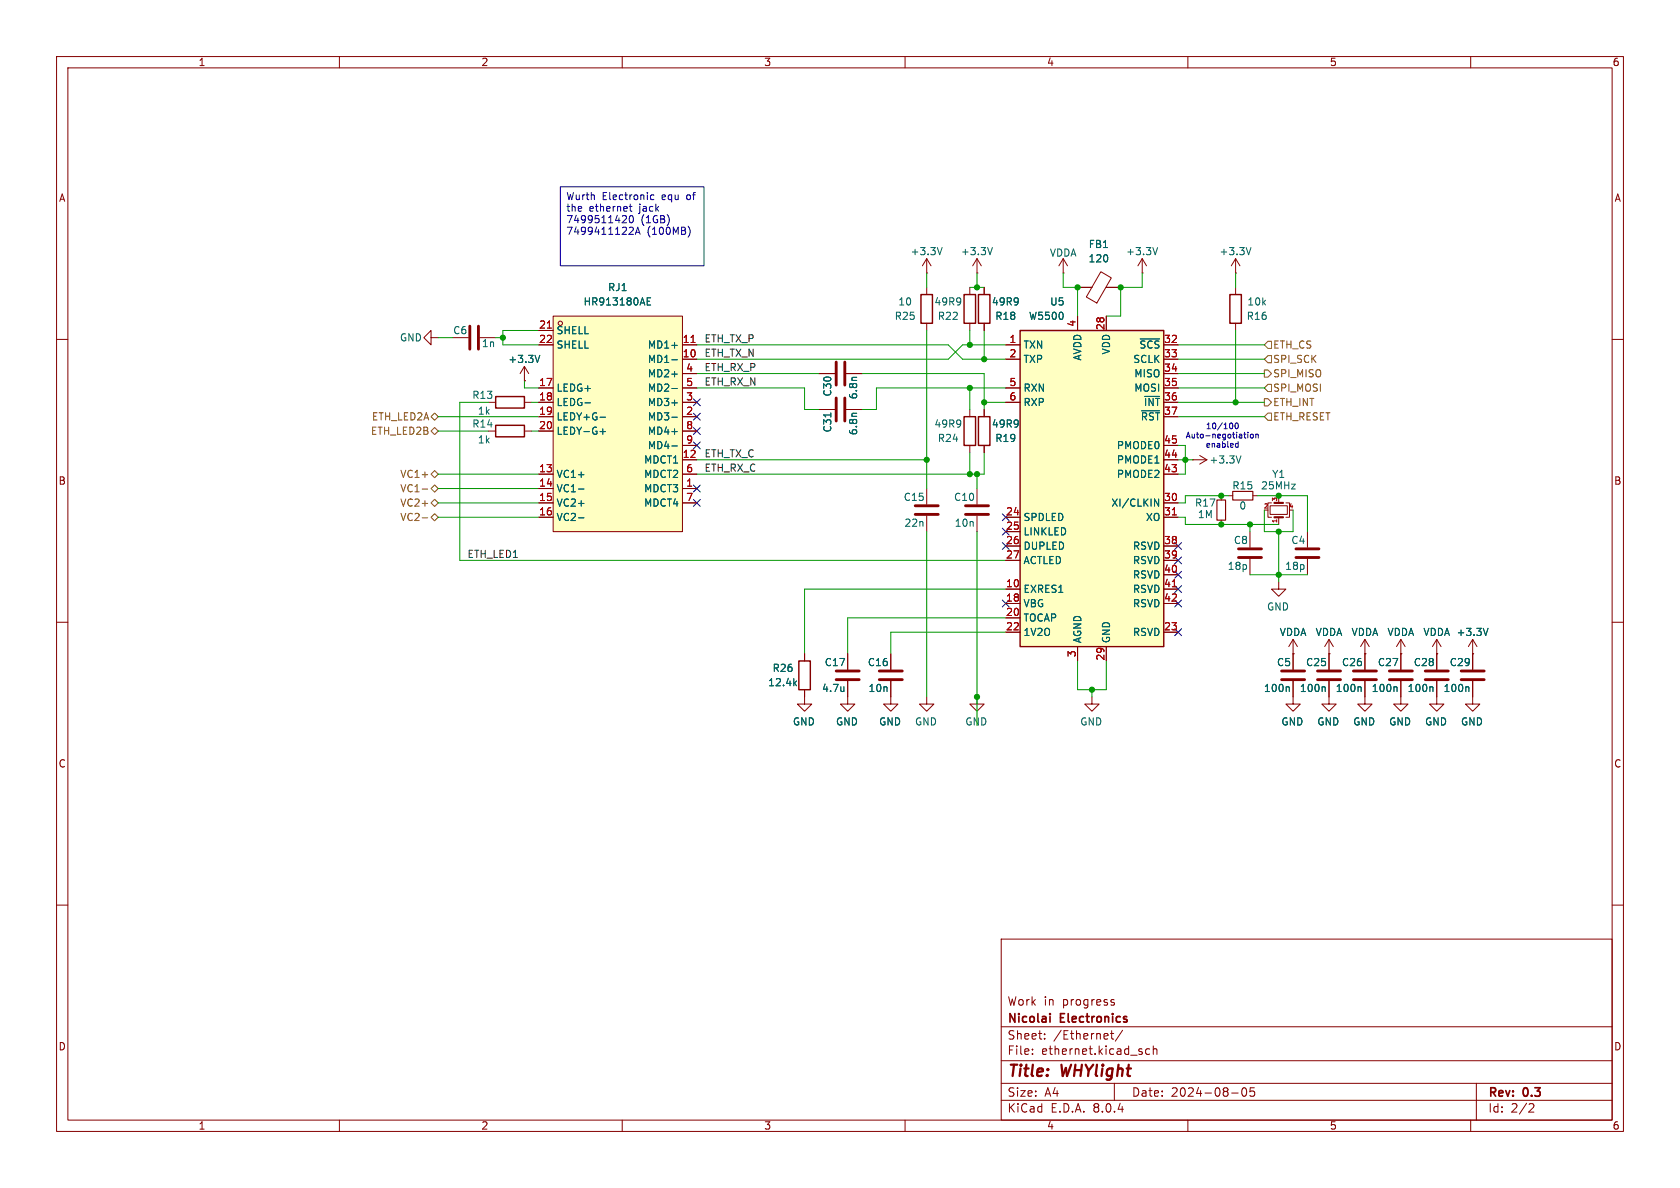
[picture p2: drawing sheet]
<svg xmlns="http://www.w3.org/2000/svg" width="297mm" height="210mm" viewBox="0 0 297 210" stroke-linecap="round" stroke-linejoin="round" font-family="sans-serif">
<g fill="none" stroke="#840000" stroke-width=".18">
<path d="M10 10h277v190h-277zM12 12h273v186h-273zM60 10v2M110 10v2M160 10v2M210 10v2M260 10v2M10 60h2M285 60h2M10 110h2M285 110h2M10 160h2"/>
<path d="M285 160h2M177 166h108v32h-108zM196.6 177.2l.4 .1v.2l-.2 .2h-.3M196.6 176.7l.4 .1M60 198v2M110 198v2M160 198v2M177 194.5h108M177 191.5h108M177 187.5h108M177 181.5h108M182.5 186.3v.1"/>
<path d="M182.5 185.5v.1M184.7 183.6v.1M184.7 182.8v.1M196.3 182.7h.6M196.5 182.2v1.3l.4 .2M197 191.5v3M198.5 182.1l-1.3 2M203.2 185.5l-.4-.1-.3 .3v.4l.2 .2h.5M203.9 185.5l.2-.1 .4 .1v.9M203.9 184.9v1.5M210 198v2M217.7 193.2h1.2"/>
<path d="M219.7 192.4l.2-.1a.81 .81 0 0 1 .6 .6 .81 .81 0 0 1-.3 .8l-.2 .1a.81 .81 0 0 1-.3-1.4zM221.7 192.3h-.7v.7l.2-.1h.5l.1 .3-.1 .5-.2 .1-.5-.1M260 198v2M261 191.5v6.5M270.5 195.1l.5 .1 .2 .3-1 1.1h1"/>
</g>
<path d="M185.6 179.2v.1M185.6 179.7v1" fill="none" stroke="#840000" stroke-width=".3"/>
<path d="M97.8 55.9h22.8v38.1h-22.8z" fill="#ffffc2"/>
<g fill="none" stroke="#840000" stroke-width=".18">
<path d="M95.2 58.4h2.6M97.8 55.9h22.8v38.1h-22.8zM92.7 67.3h.1M92.7 64.8l-.8 1.2M92.7 64.8v2.5M92.7 64.8l.8 1.2M95.2 61h2.6M95.2 68.6h2.6M95.2 71.1h2.6M95.2 73.7h2.6M95.2 76.2h2.6M120.6 63.5h2.6"/>
<path d="M120.6 61h2.6M120.6 68.6h2.6M120.6 71.1h2.6M120.6 73.7h2.6M120.6 76.2h2.6M120.6 66h2.6M120.6 78.7h2.6M95.2 86.4h2.6M95.2 83.8h2.6M95.2 88.9h2.6M95.2 91.4h2.6M120.6 86.4h2.6"/>
<path d="M120.6 81.3h2.6M120.6 83.8h2.6M120.6 88.9h2.6"/>
<circle cx="99.1" cy="57.2" r=".38"/>
</g>
<g fill="none" stroke="#006464" stroke-width=".18">
<path d="M114.4 53.3h.4M115 52.6h-.6v1.3h.6M95.4 62.8l-.4 1.3M103.4 71.2h1M106.1 73.8h.9M106.1 76.3h.9M106.6 75.8v1M118.8 63.6h.9M118.8 73.8h.9M118.8 68.7h.9M118.8 78.8h.9M102.3 86.5h.9"/>
<path d="M102.3 91.5h.9"/>
</g>
<path d="M96.8 58h.7M122.2 60.5h.7" fill="none" stroke="#a90000" stroke-width=".18"/>
<path d="M180.3 58.4h25.4v55.9h-25.4z" fill="#ffffc2"/>
<path d="M162.8 52.1h2v5.1h-2zM170.4 52.1h2.1v5.1h-2.1zM173 52.1h2v5.1h-2zM180.3 58.4h25.4v55.9h-25.4zM217.4 52.1h2.1v5.1h-2.1zM87.6 70.1h5.1v2h-5.1zM87.6 75.2h5.1v2h-5.1zM170.4 73.7h2.1v5h-2.1zM173 73.7h2v5h-2zM141.2 116.8h2.1v5.1h-2.1z" fill="none" stroke="#840000" stroke-width=".25"/>
<g fill="none" stroke="#840000" stroke-width=".18">
<path d="M76.2 59.7v-1.3l-1.3 1.3 1.3 1.3v-1.3h1.3M84.8 59.7h2.8M95.2 58.4h2.6M163.8 48.3h.1M163.8 45.7v2.6M163.8 50.8v1.3M163.8 57.2v1.2M163.8 45.7l.8 1.3M163.8 45.7l-.7 1.3M171.4 50.8v1.3M171.4 57.2v1.2M172.7 48.3h.1"/>
<path d="M172.7 45.7v2.6M172.7 45.7l.8 1.3M172.7 45.7l-.7 1.3M174 50.8v1.3M174 57.2v1.2M188 48.3h.1M188 45.7l-.8 1.3M188 45.7v2.6M188 45.7l.7 1.3M190.5 55.9v2.5M190.5 50.8h2.5M194.6 48l1.9 1.1-2.6 4.5-1.9-1.1z"/>
<path d="M195.5 50.8h2.6M195.6 55.9v2.5M201.9 48.3h.1M201.9 45.7l.8 1.3M201.9 45.7v2.6M201.9 45.7l-.7 1.3M218.4 48.3h.1M218.4 45.7v2.6M218.4 50.8v1.3M218.4 57.2v1.2M218.4 45.7l.8 1.3M218.4 45.7l-.7 1.3"/>
<path d="M86.4 71.1h1.2M86.4 76.2h1.2M92.7 67.3h.1M92.7 71.1h1.3M92.7 76.2h1.3M95.2 61h2.6M95.2 68.6h2.6M95.2 71.1h2.6M95.2 73.7h2.6M95.2 76.2h2.6M120.6 61h2.6M120.6 63.5h2.6"/>
<path d="M120.6 66h2.6M120.6 68.6h2.6M120.6 71.1h2.6M120.6 73.7h2.6M120.6 78.7h2.6M120.6 76.2h2.6M144.8 66h2.8M144.8 72.4h2.8M149.6 66h2.8M149.6 72.4h2.8M171.4 72.4v1.3M171.4 78.7v1.3"/>
<path d="M174 72.4v1.3M174 78.7v1.3M177.8 61h2.5M177.8 63.5h2.5M177.8 68.6h2.5M177.8 71.1h2.5M205.7 61h2.6M205.7 63.5h2.6M205.7 66h2.6M205.7 68.6h2.6M205.7 71.1h2.6M205.7 73.7h2.6"/>
<path d="M205.7 78.7h2.6M95.2 91.4h2.6M95.2 88.9h2.6M95.2 83.8h2.6M95.2 86.4h2.6M120.6 88.9h2.6M120.6 83.8h2.6M120.6 81.3h2.6M120.6 86.4h2.6M163.8 86.4v2.8M163.8 91.2v2.8M172.7 86.4v2.8"/>
<path d="M172.7 91.2v2.8M177.8 91.4h2.5M177.8 94h2.5M177.8 96.5h2.5M177.8 99.1h2.5M205.7 91.4h2.6M205.7 96.5h2.6M205.7 99.1h2.6M205.7 88.9h2.6M205.7 83.8h2.6M205.7 81.3h2.6M210.8 81.3h.1"/>
<path d="M210.8 81.3h2.6M212.1 80.5l1.3 .8M213.4 81.3l-1.3 .7M215.9 87.6v.8M215.9 91.9v.8M217.2 87.6h.7M221 94v2.8M221 98.8v2.8M221.5 87.6h.7M224.5 89.4h3.1v1.5h-3.1zM224.8 88.9h-.6v2.5h.6M226.1 87.6v1.3"/>
<path d="M226.1 91.4v1.3M227.3 88.9h.7v2.5h-.7M231.1 94v2.8M231.1 98.8v2.8M142.2 115.6v1.2M149.9 115.6v2.8M157.5 115.6v2.8M177.8 104.1h2.5M177.8 106.7h2.5M177.8 109.2h2.5M177.8 111.8h2.5M190.5 114.3v2.5"/>
<path d="M195.6 114.3v2.5M205.7 104.1h2.6M205.7 106.7h2.6M205.7 111.8h2.6M205.7 101.6h2.6M226.1 102.9v1.2h-1.3l1.3 1.3 1.2-1.3h-1.2M228.6 115.6h.1M228.6 113l-.8 1.3M228.6 113v5.4M228.6 113l.8 1.3M234.9 115.6h.1M234.9 113l-.7 1.3"/>
<path d="M234.9 113v5.4M234.9 113l.8 1.3M241.3 115.6h.1M241.3 113v5.4M241.3 113l-.8 1.3M241.3 113l.8 1.3M247.6 115.6h.1M247.6 113l-.7 1.3M247.6 113v5.4M247.6 113l.8 1.3M254 115.6h.1M254 113l-.8 1.3"/>
<path d="M254 113v5.4M254 113l.8 1.3M260.3 115.6h.1M260.3 113l.8 1.3M260.3 113v5.4M260.3 113l-.7 1.3M142.2 121.9v2.6h-1.2l1.2 1.2 1.3-1.2h-1.3M149.9 120.4v4.1h-1.3l1.3 1.2 1.2-1.2h-1.2M157.5 120.4v4.1h-1.3l1.3 1.2 1.2-1.2h-1.2M163.8 123.2v1.3h-1.2l1.2 1.2 1.3-1.2h-1.3M172.7 123.2v1.3h-1.3l1.3 1.2 1.3-1.2h-1.3M193 123.2v1.3h-1.2l1.2 1.2 1.3-1.2h-1.3"/>
<path d="M228.6 120.4v4.1h-1.3l1.3 1.2 1.3-1.2h-1.3M234.9 120.4v4.1h-1.2l1.2 1.2 1.3-1.2h-1.3M241.3 120.4v4.1h-1.3l1.3 1.2 1.3-1.2h-1.3M247.6 120.4v4.1h-1.2l1.2 1.2 1.3-1.2h-1.3M254 120.4v4.1h-1.3l1.3 1.2 1.3-1.2h-1.3M260.3 120.4v4.1h-1.2l1.2 1.2 1.3-1.2h-1.3"/>
</g>
<g fill="none" stroke="#006464" stroke-width=".18">
<path d="M114.4 53.3h.4M115 52.6h-.6v1.3h.6M166.6 43.8l-.5 1.2M175.4 43.8l-.4 1.2M201.6 59.9h3.4M204.7 43.8l-.5 1.2M221.2 43.8l-.5 1.2M95.4 62.8l-.4 1.3M103.4 71.2h1M106.1 73.8h.9M106.1 76.3h.9M106.6 75.8v1"/>
<path d="M118.8 63.6h.9M118.8 73.8h.9M118.8 68.7h.9M118.8 78.8h.9M146.9 73v.7M151.5 66.7l-.8 .1M151.5 73.1h-.8M201.8 72.6h3.2M102.3 86.5h.9M102.3 91.5h.9M204.1 88.2l.7 1.3v-1.3M219.4 80.6l-.4 1.3"/>
<path d="M263.1 111.1l-.5 1.2M140.5 120.7l.3 .5M140.8 120.4l-.5 .5M149.2 121.4v.8M149.2 122.1l-.1 .1M227.8 121.4l.1 .2v.6M234.1 121.4l.2 .2v.6M240.5 121.4l.1 .2v.6M246.8 121.4l.2 .2v.6M253.2 121.4l.1 .2v.6M259.5 121.4l.2 .2v.6"/>
</g>
<path d="M96.8 58h.7M122.2 60.5h.7M207.3 91h.7M207.3 103.7h.7" fill="none" stroke="#a90000" stroke-width=".18"/>
<g fill="none" stroke="#840000" stroke-width=".51">
<path d="M83.1 57.7v4M84.6 57.7v4M147.8 64v4.1M147.8 70.4v4M149.4 64v4.1M149.4 70.4v4M161.8 90.9h4.1M161.8 89.4h4.1M170.7 90.9h4.1M170.7 89.4h4.1M218.9 98.6h4.1M218.9 97h4.1"/>
<path d="M229.1 98.6h4.1M229.1 97h4.1M147.8 118.6h4.1M155.4 118.6h4.1M226.6 118.6h4M232.9 118.6h4.1M239.3 118.6h4M245.6 118.6h4.1M252 118.6h4M258.3 118.6h4.1M147.8 120.1h4.1M155.4 120.1h4.1"/>
<path d="M226.6 120.1h4M232.9 120.1h4.1M239.3 120.1h4M245.6 120.1h4.1M252 120.1h4M258.3 120.1h4.1"/>
</g>
<path d="M215.1 88.4h1.6v3.5h-1.6zM217.9 86.9h3.6v1.5h-3.6z" fill="none" stroke="#840000" stroke-width=".2"/>
<path d="M225.3 91.4h1.5M225.3 88.9h1.5" fill="none" stroke="#840000" stroke-width=".38"/>
<g fill="none" stroke="#725600" stroke-width=".18">
<path d="M76.2 76.2l.6-.6 .7 .6-.7 .6zM76.2 73.7l.6-.7 .7 .7-.7 .6zM223.5 65.4h.7l.6 .6-.6 .7h-.7zM223.5 70.5h.7l.6 .6-.6 .7h-.7zM224.2 67.9h.6v1.3h-.6l-.7-.6zM224.2 62.9h.6v1.2h-.6l-.7-.6zM224.2 73h.6v1.3h-.6l-.7-.6zM224.2 60.3h.6v1.3h-.6l-.7-.6zM74.6 91.5h1M74.6 86.5h1M76.2 91.4l.6-.6 .7 .6-.7 .7zM76.2 83.8l.6-.6 .7 .6-.7 .7z"/>
<path d="M76.2 86.4l.6-.7 .7 .7-.7 .6zM76.8 88.3l.7 .6-.7 .6-.6-.6z"/>
</g>
<g fill="none" stroke="#0000c2" stroke-width=".18">
<path d="M99.1 33h25.4v14h-25.4zM110.8 38.4l-.1 .3-.7 .7h.8M111.2 36.5h.5M111.4 38.2l.1-.1a.68 .68 0 0 1 .5 .6 .68 .68 0 0 1-.5 .7 .84 .84 0 0 1-.1-1.2zM111.4 36.1v1.1l.3 .1M115.6 34.5l-.4-.1-.2 .3 .1 .5h.5M121.6 40a1.46 1.46 0 0 1 0 1.9M111.4 40.2h.4l.2 .3-.8 .9h.8M112.3 41.4l.5-1.2 .4 1.2M112.4 41.1h.7M217.8 74.8l.1 .4-.1 .5M218.5 74.8h.1a.54 .54 0 0 1 .3 .5 .54 .54 0 0 1-.3 .5 .68 .68 0 0 1-.1-1z"/>
<path d="M218.5 79h.4M218.9 78v1.1M219.9 76.8h.4M220.2 77.4h.1M220.6 76.4v.1M220.6 76.8v.6M221.1 76.8h.1h.3v.6l-.4-.1zM222 76.8h.4v.6M222 76.8v.6"/>
</g>
<g fill="none" stroke="#009600" stroke-width=".18">
<path d="M77.5 59.7h2.5M87.6 59.7h1.3M95.2 58.4h-6.3v2.6h6.3M163.8 48.3v2.5M163.8 58.4v28M171.4 50.8h2.6M171.4 58.4v2.6M172.7 48.3v2.5M174 58.4v5.1M188 48.3v2.5h2.5v5.1M201.9 48.3v2.5h-3.8v5.1h-2.5M218.4 48.3v2.5"/>
<path d="M218.4 58.4v12.7M77.5 76.2h8.9M77.5 73.7h17.7M86.4 71.1h-5.1v28h96.5M92.7 67.3v1.3h2.5M94 71.1h1.2M94 76.2h1.2M123.2 61h44.4l2.6 2.5h7.6M123.2 68.6h19v3.8h2.6M123.2 66h21.6M152.4 66h21.6v6.4M171.4 68.6v3.8"/>
<path d="M174 71.1h3.8M177.8 61h-7.6l-2.6 2.5h-44.4M177.8 68.6h-22.9v3.8h-2.5M208.3 63.5h15.2M208.3 61h15.2M208.3 71.1h15.2M208.3 73.7h15.2M208.3 78.7h1.2v5.1h-1.2M208.3 68.6h15.2M208.3 66h15.2M77.5 88.9h17.7M77.5 83.8h17.7"/>
<path d="M77.5 91.4h17.7M77.5 86.4h17.7M123.2 81.3h40.6M163.8 94v29.2M171.4 80v3.8M172.7 83.8v2.6M172.7 94v34.3M174 80v3.8h-50.8M208.3 91.4h1.2v1.3h16.6M208.3 81.3h2.5M217.2 87.6h-7.7v1.3h-1.2M221 92.7v1.3"/>
<path d="M222.2 87.6h8.9v6.4M223.5 90.2v3.8h5.1v-3.8M226.1 94v8.9M177.8 104.1h-35.6v11.5M177.8 109.2h-27.9v6.4M177.8 111.8h-20.3v3.8M190.5 116.8v5.1h5.1v-5.1M221 101.6h10.1M193 121.9v1.3"/>
</g>
<g fill="none" stroke="#000084" stroke-width=".18">
<path d="M122.6 75.6l1.2 1.2M122.6 73.1l1.2 1.2M122.6 70.5l1.2 1.2M122.6 78.1l1.2 1.2M123.8 75.6l-1.2 1.2M123.8 73.1l-1.2 1.2M123.8 70.5l-1.2 1.2M123.8 78.1l-1.2 1.2M122.6 88.3l1.2 1.2M122.6 85.8l1.2 1.2M123.8 88.3l-1.2 1.2M123.8 85.8l-1.2 1.2"/>
<path d="M177.2 90.8l1.2 1.2M177.2 93.4l1.2 1.2M177.2 95.9l1.2 1.2M178.4 90.8l-1.2 1.2M178.4 93.4l-1.2 1.2M178.4 95.9l-1.2 1.2M207.7 98.5l1.2 1.2M207.7 95.9l1.2 1.2M208.9 98.5l-1.2 1.2M208.9 95.9l-1.2 1.2M177.2 106.1l1.2 1.2M178.4 106.1l-1.2 1.2"/>
<path d="M207.7 111.2l1.2 1.2M207.7 101l1.2 1.2M207.7 103.5l1.2 1.2M207.7 106.1l1.2 1.2M208.9 111.2l-1.2 1.2M208.9 101l-1.2 1.2M208.9 103.5l-1.2 1.2M208.9 106.1l-1.2 1.2"/>
</g>
<g fill="#009600" stroke="#009600" stroke-width=".18">
<circle cx="198.1" cy="50.8" r=".46"/>
<circle cx="172.7" cy="50.8" r=".46"/>
<circle cx="174" cy="63.5" r=".46"/>
<circle cx="190.5" cy="50.8" r=".46"/>
<circle cx="88.9" cy="59.7" r=".46"/>
<circle cx="171.4" cy="68.6" r=".46"/>
<circle cx="226.1" cy="94" r=".46"/>
<circle cx="215.9" cy="92.7" r=".46"/>
<circle cx="193" cy="121.9" r=".46"/>
<circle cx="215.9" cy="87.6" r=".46"/>
<circle cx="221" cy="92.7" r=".46"/>
<circle cx="209.5" cy="81.3" r=".46"/>
<circle cx="218.4" cy="71.1" r=".46"/>
<circle cx="226.1" cy="87.6" r=".46"/>
<circle cx="226.1" cy="101.6" r=".46"/>
<circle cx="172.7" cy="123.2" r=".46"/>
<circle cx="172.7" cy="83.8" r=".46"/>
<circle cx="171.4" cy="83.8" r=".46"/>
<circle cx="163.8" cy="81.3" r=".46"/>
<circle cx="174" cy="71.1" r=".46"/>
<circle cx="171.4" cy="61" r=".46"/>
</g>
<g font-size="2.8" fill="#840000">
<text x="178" y="190.9">Title:</text>
<text x="187.7" y="190.9">WHYlight</text>
</g>
<g font-size="2.1" fill="#840000">
<text x="178" y="178">Work</text>
<text x="184.5" y="178">in</text>
<text x="187.9" y="178">progress</text>
<text x="178" y="184">Sheet:</text>
<text x="178" y="181.2">Nicolai</text>
<text x="186.2" y="184">/Ethernet/</text>
<text x="187.5" y="181.2">Electronics</text>
<text x="178" y="186.7">File:</text>
<text x="184.1" y="186.7">ethernet.kicad_sch</text>
<text x="178" y="196.9">KiCad</text>
<text x="178" y="194.1">Size:</text>
<text x="184.7" y="194.1">A4</text>
<text x="185.7" y="196.9">E.D.A.</text>
<text x="193.3" y="196.9">8.0.4</text>
<text x="200" y="194.1">Date:</text>
<text x="207" y="194.1">2024-08-05</text>
<text x="263" y="194.3">Rev:</text>
<text x="263" y="196.9">Id:</text>
<text x="267.1" y="196.9">2/2</text>
<text x="269.4" y="194.3">0.3</text>
</g>
<g font-size="1.8" fill="#840000">
<text x="35" y="11.9">1</text>
<text x="85" y="11.9">2</text>
<text x="135" y="11.9">3</text>
<text x="185" y="11.9">4</text>
<text x="235" y="11.9">5</text>
<text x="285" y="11.9">6</text>
<text x="10.3" y="35.9">A</text>
<text x="285.3" y="35.9">A</text>
<text x="10.3" y="85.9">B</text>
<text x="285.3" y="85.9">B</text>
<text x="10.3" y="135.9">C</text>
<text x="285.3" y="135.9">C</text>
<text x="10.3" y="185.9">D</text>
<text x="285.3" y="185.9">D</text>
<text x="35" y="199.9">1</text>
<text x="85" y="199.9">2</text>
<text x="135" y="199.9">3</text>
<text x="185" y="199.9">4</text>
<text x="235" y="199.9">5</text>
<text x="285" y="199.9">6</text>
</g>
<g font-size="1.8" fill="#0000c2">
<text x="100" y="35.7">Wurth</text>
<text x="106.4" y="35.7">Electronic</text>
<text x="117.1" y="35.7">equ</text>
<text x="121.7" y="35.7">of</text>
<text x="100" y="37.7">the</text>
<text x="100" y="39.8">7499511420</text>
<text x="100" y="41.8">7499411122A</text>
<text x="104.1" y="37.7">ethernet</text>
<text x="113.1" y="37.7">jack</text>
<text x="113.3" y="39.8">(1GB)</text>
<text x="114.4" y="41.8">(100MB)</text>
</g>
<g font-size="1.8" fill="#006464">
<text x="160.9" y="45.3">+3.3V</text>
<text x="169.8" y="45.3">+3.3V</text>
<text x="185.5" y="45.6">VDDA</text>
<text x="192.3" y="46.6">120</text>
<text x="192.4" y="44">FB1</text>
<text x="199" y="45.3">+3.3V</text>
<text x="215.5" y="45.3">+3.3V</text>
<text x="107.4" y="51.7">RJ1</text>
<text x="80" y="59.3">C6</text>
<text x="98.3" y="59.3">SHELL</text>
<text x="103.1" y="54.2">HR913180AE</text>
<text x="158.1" y="56.7">R25</text>
<text x="158.7" y="54.2">10</text>
<text x="165.1" y="54.2">49R9</text>
<text x="165.7" y="56.7">R22</text>
<text x="175.2" y="54.2">49R9</text>
<text x="175.9" y="56.7">R18</text>
<text x="181.8" y="56.7">W5500</text>
<text x="185.6" y="54.2">U5</text>
<text x="220.3" y="56.7">R16</text>
<text x="220.4" y="54.2">10k</text>
<text x="70.6" y="60.6">GND</text>
<text x="85.1" y="61.6">1n</text>
<text x="89.8" y="64.4">+3.3V</text>
<text x="98.3" y="61.8">SHELL</text>
<text x="114.4" y="64.4">MD1-</text>
<text x="114.4" y="61.8">MD1+</text>
<text x="180.8" y="61.8">TXN</text>
<text x="180.8" y="64.4">TXP</text>
<text x="191.4" y="63.8" transform="rotate(-90 191.4 63.8)">AVDD</text>
<text x="196.4" y="62.8" transform="rotate(-90 196.4 62.8)">VDD</text>
<text x="200.3" y="64.4">SCLK</text>
<text x="201.3" y="61.8">~{SCS}</text>
<text x="83.4" y="70.7">R13</text>
<text x="98.3" y="69.4">LEDG+</text>
<text x="98.3" y="72">LEDG-</text>
<text x="114.4" y="72">MD3+</text>
<text x="114.4" y="66.9">MD2+</text>
<text x="114.4" y="69.4">MD2-</text>
<text x="147.2" y="70.2" transform="rotate(-90 147.2 70.2)">C30</text>
<text x="151.7" y="70.7" transform="rotate(-90 151.7 70.7)">6.8n</text>
<text x="180.8" y="69.4">RXN</text>
<text x="180.8" y="72">RXP</text>
<text x="200.4" y="66.9">MISO</text>
<text x="200.4" y="69.4">MOSI</text>
<text x="202.1" y="72">~{INT}</text>
<text x="83.4" y="75.8">R14</text>
<text x="84.4" y="73.5">1k</text>
<text x="98.3" y="74.5">LEDY+G-</text>
<text x="98.3" y="77.1">LEDY-G+</text>
<text x="114.4" y="74.5">MD3-</text>
<text x="114.4" y="77.1">MD4+</text>
<text x="147.2" y="76.5" transform="rotate(-90 147.2 76.5)">C31</text>
<text x="151.7" y="77" transform="rotate(-90 151.7 77)">6.8n</text>
<text x="165.1" y="75.8">49R9</text>
<text x="175.2" y="75.8">49R9</text>
<text x="201.6" y="74.5">~{RST}</text>
<text x="84.4" y="78.6">1k</text>
<text x="113.8" y="82.1">MDCT1</text>
<text x="114.4" y="79.6">MD4-</text>
<text x="165.7" y="78.3">R24</text>
<text x="175.9" y="78.3">R19</text>
<text x="197.3" y="82.1">PMODE1</text>
<text x="197.3" y="79.6">PMODE0</text>
<text x="213.7" y="82.1">+3.3V</text>
<text x="98.3" y="84.7">VC1+</text>
<text x="98.3" y="87.2">VC1-</text>
<text x="98.3" y="89.8">VC2+</text>
<text x="113.8" y="87.2">MDCT3</text>
<text x="113.8" y="84.7">MDCT2</text>
<text x="113.8" y="89.8">MDCT4</text>
<text x="159.7" y="88.7">C15</text>
<text x="168.6" y="88.7">C10</text>
<text x="196.4" y="89.8">XI/CLKIN</text>
<text x="197.3" y="84.7">PMODE2</text>
<text x="211.2" y="89.8">R17</text>
<text x="217.8" y="86.7">R15</text>
<text x="222.8" y="86.7">25MHz</text>
<text x="224.8" y="84.7">Y1</text>
<text x="98.3" y="92.3">VC2-</text>
<text x="159.8" y="93.3">22n</text>
<text x="168.7" y="93.3">10n</text>
<text x="180.8" y="92.3">SPDLED</text>
<text x="180.8" y="94.8">LINKLED</text>
<text x="202.5" y="92.3">XO</text>
<text x="211.7" y="91.8">1M</text>
<text x="219" y="90.3">0</text>
<text x="180.8" y="97.4">DUPLED</text>
<text x="180.8" y="99.9">ACTLED</text>
<text x="200.2" y="97.4">RSVD</text>
<text x="200.2" y="99.9">RSVD</text>
<text x="216.9" y="100.9">18p</text>
<text x="218" y="96.4">C8</text>
<text x="227.1" y="100.9">18p</text>
<text x="228.2" y="96.4">C4</text>
<text x="180.8" y="105">EXRES1</text>
<text x="180.8" y="107.5">VBG</text>
<text x="200.2" y="102.5">RSVD</text>
<text x="200.2" y="105">RSVD</text>
<text x="200.2" y="107.5">RSVD</text>
<text x="180.8" y="110.1">TOCAP</text>
<text x="180.8" y="112.6">1V2O</text>
<text x="191.4" y="113.8" transform="rotate(-90 191.4 113.8)">AGND</text>
<text x="196.4" y="113.8" transform="rotate(-90 196.4 113.8)">GND</text>
<text x="200.2" y="112.6">RSVD</text>
<text x="223.9" y="108.1">GND</text>
<text x="226.1" y="112.6">VDDA</text>
<text x="232.5" y="112.6">VDDA</text>
<text x="238.8" y="112.6">VDDA</text>
<text x="245.2" y="112.6">VDDA</text>
<text x="251.5" y="112.6">VDDA +3.3V</text>
<text x="136.5" y="119">R26</text>
<text x="145.7" y="118">C17</text>
<text x="153.3" y="118">C16</text>
<text x="225.7" y="118">C5</text>
<text x="230.8" y="118">C25</text>
<text x="237.1" y="118">C26</text>
<text x="243.5" y="118">C27</text>
<text x="249.8" y="118">C28</text>
<text x="256.2" y="118">C29</text>
<text x="135.7" y="121.5">12.4k</text>
<text x="145.2" y="122.5">4.7u</text>
<text x="153.4" y="122.5">10n</text>
<text x="223.4" y="122.5">100n</text>
<text x="229.7" y="122.5">100n</text>
<text x="236.1" y="122.5">100n</text>
<text x="242.4" y="122.5">100n</text>
<text x="248.8" y="122.5">100n</text>
<text x="255.1" y="122.5">100n</text>
<text x="140.1" y="128.4">GND</text>
<text x="147.7" y="128.4">GND</text>
<text x="155.3" y="128.4">GND</text>
<text x="161.7" y="128.4">GND</text>
<text x="170.6" y="128.4">GND</text>
<text x="190.9" y="128.4">GND</text>
<text x="226.4" y="128.4">GND</text>
<text x="232.8" y="128.4">GND</text>
<text x="239.1" y="128.4">GND</text>
<text x="245.5" y="128.4">GND</text>
<text x="251.8" y="128.4">GND</text>
<text x="258.2" y="128.4">GND</text>
</g>
<g font-size="1.8" fill="#a90000">
<text x="95.2" y="58.2">21</text>
<text x="190.2" y="57.9" transform="rotate(-90 190.2 57.9)">4</text>
<text x="195.3" y="58.5" transform="rotate(-90 195.3 58.5)">28</text>
<text x="95.2" y="60.7">22</text>
<text x="120.6" y="63.2">10</text>
<text x="120.6" y="60.7">11</text>
<text x="121.2" y="65.8">4</text>
<text x="178.4" y="60.7">1</text>
<text x="178.4" y="63.2">2</text>
<text x="205.7" y="60.7">32</text>
<text x="205.7" y="63.2">33</text>
<text x="205.7" y="65.8">34</text>
<text x="95.2" y="68.3">17</text>
<text x="95.2" y="70.9">18</text>
<text x="121.2" y="70.9">3</text>
<text x="121.2" y="68.3">5</text>
<text x="178.4" y="68.3">5</text>
<text x="178.4" y="70.9">6</text>
<text x="205.7" y="68.3">35</text>
<text x="205.7" y="70.9">36</text>
<text x="95.2" y="73.4">19</text>
<text x="95.2" y="75.9">20</text>
<text x="121.2" y="73.4">2</text>
<text x="121.2" y="75.9">8</text>
<text x="205.7" y="73.4">37</text>
<text x="95.2" y="83.6">13</text>
<text x="120.6" y="81">12</text>
<text x="121.2" y="83.6">6</text>
<text x="121.2" y="78.5">9</text>
<text x="205.7" y="83.6">43</text>
<text x="205.7" y="81">44</text>
<text x="205.7" y="78.5">45</text>
<text x="95.2" y="86.1">14</text>
<text x="95.2" y="88.6">15</text>
<text x="121.2" y="86.1">1</text>
<text x="121.2" y="88.6">7</text>
<text x="205.7" y="88.6">30</text>
<text x="95.2" y="91.2">16</text>
<text x="177.8" y="91.2">24</text>
<text x="177.8" y="93.7">25</text>
<text x="205.7" y="91.2">31</text>
<text x="177.8" y="96.3">26</text>
<text x="177.8" y="98.8">27</text>
<text x="205.7" y="96.3">38</text>
<text x="205.7" y="98.8">39</text>
<text x="205.7" y="101.3">40</text>
<text x="177.8" y="103.9">10</text>
<text x="177.8" y="106.4">18</text>
<text x="205.7" y="103.9">41</text>
<text x="205.7" y="106.4">42</text>
<text x="177.8" y="109">20</text>
<text x="177.8" y="111.5">22</text>
<text x="205.7" y="111.5">23</text>
<text x="190.2" y="116.3" transform="rotate(-90 190.2 116.3)">3</text>
<text x="195.3" y="116.9" transform="rotate(-90 195.3 116.9)">29</text>
</g>
<g font-size="1.8" fill="#0f0f0f">
<text x="124.5" y="63.2">ETH_TX_N</text>
<text x="124.5" y="60.6">ETH_TX_P</text>
<text x="124.5" y="65.7">ETH_RX_P</text>
<text x="124.5" y="68.2">ETH_RX_N</text>
<text x="124.5" y="80.9">ETH_TX_C</text>
<text x="124.5" y="83.5">ETH_RX_C</text>
<text x="82.5" y="98.7">ETH_LED1</text>
</g>
<g font-size="1.8" fill="#725600">
<text x="225" y="64.4">SPI_SCK</text>
<text x="225" y="61.8">ETH_CS</text>
<text x="225" y="66.9">SPI_MISO</text>
<text x="225" y="69.4">SPI_MOSI</text>
<text x="225" y="72">ETH_INT</text>
<text x="65.5" y="77.1">ETH_LED2B</text>
<text x="65.6" y="74.5">ETH_LED2A</text>
<text x="225" y="74.5">ETH_RESET</text>
<text x="70.7" y="84.7">VC1+</text>
<text x="70.7" y="87.2">VC1-</text>
<text x="70.7" y="89.8">VC2+</text>
<text x="70.7" y="92.3">VC2-</text>
</g>
<g font-size="1.4" fill="#0000c2">
<text x="209.5" y="77.7">Auto-negotiation</text>
<text x="213.1" y="76.1">10/100</text>
<text x="213.1" y="79.3">enabled</text>
</g>
<g font-size="1.1" fill="#a90000">
<text x="223.3" y="89.9">2</text>
<text x="225.8" y="88.8" transform="rotate(-90 225.8 88.8)">3</text>
<text x="227.8" y="89.9">4</text>
<text x="225.8" y="92.6" transform="rotate(-90 225.8 92.6)">1</text>
</g>
</svg>
